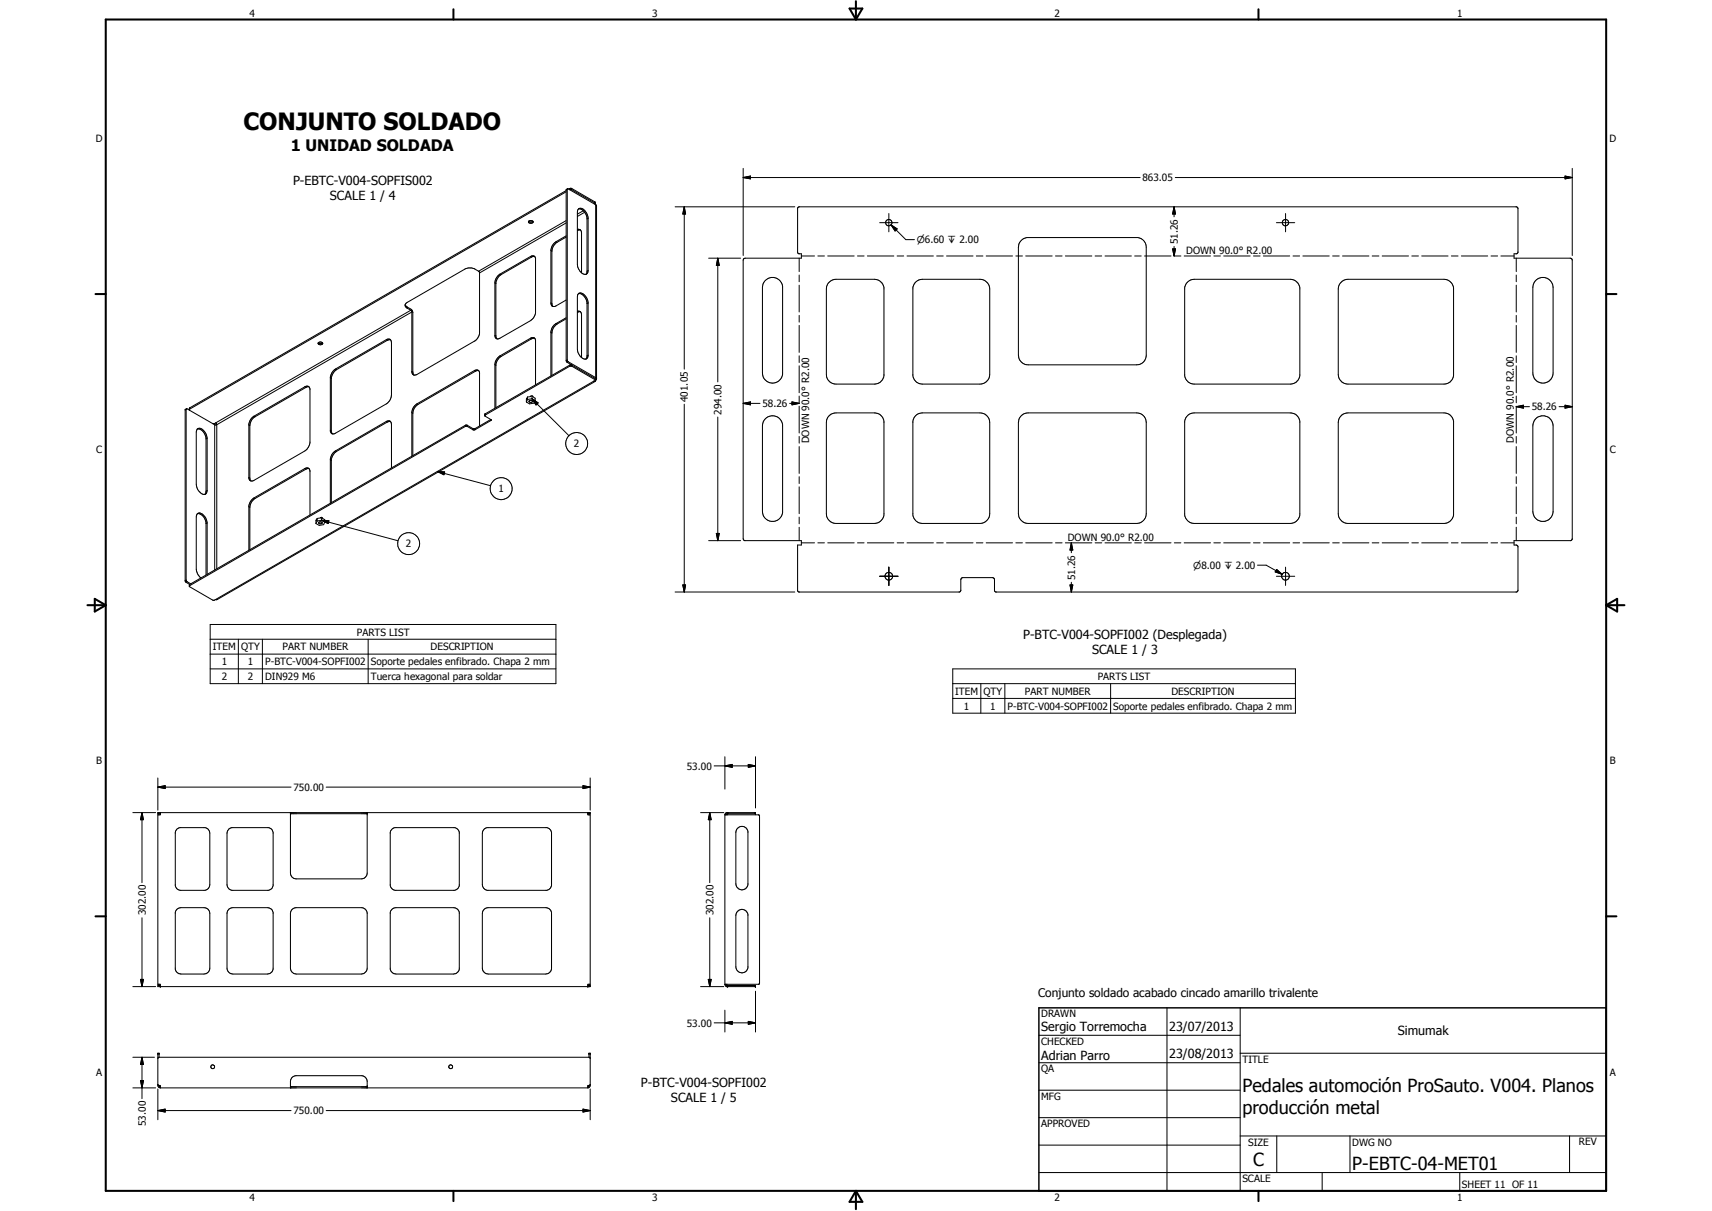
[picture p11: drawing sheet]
<svg xmlns="http://www.w3.org/2000/svg" width="594mm" height="420mm" viewBox="0 0 594 420" stroke-linecap="round" stroke-linejoin="round" font-family="sans-serif">
<g fill="none" stroke="#000" stroke-width=".35">
<path d="M257.9 58.4v30.2M545.6 58.4v30.2M183.4 76.8l.7 .2 .8-.2M183.5 76.8a.88 .88 0 0 1 .8-.3 .88 .88 0 0 1 .7 .6 .91 .91 0 0 1-.9 .4 .91 .91 0 0 1-.7-.6zM196.5 66.5l-130.7 75.4M196.5 66.1l-130.7 75.4M196.5 76.5l-30.4 17.6M196.5 77.3l-30.1 17.4M196.8 65.7l-.3 .1M196.9 65.5l-.4 .2v59.4M197.7 65.4l-.3 .2M197.7 65.4v.4h.7"/>
<path d="M197.7 65.4h.7M198.4 65.8l8 4.6M198.4 65.4l8 4.6M198.4 65.4v.4M200.4 79.6l.5-.1 .6 .3M200.7 72.5a2.28 2.28 0 0 1 3 1.8l.4 1.4M200.9 72.4l-.5 1.2v18.1l.3 1.4 1.1 1.6M200.9 72.4a3.6 3.6 0 0 1 2.8 3.2v18.8l-.4 .8M201.4 79.8l-1 .2M201.5 79.8l.3 1v13.9M202.4 73.1l-2 1.2M202.9 73.7l-2.5 1.4"/>
<path d="M204.1 75.7v18.2M204.1 75.7l-.4 .2M206.4 70l.1 .6M206.4 70v.4M206.4 70.4v.4M206.7 71l-9.6-5.6-.3 .2v59.5l.4 .4M206.7 71v60M206.7 71l.3 .4v60.1l-.3 .4M234.3 71.8h41.5M237.4 71.8l.5 2.5h-1zM237.4 71.8v56.3M257.9 61.6l2.5-.5v1z"/>
<path d="M257.9 61.6h137.7M305.3 77.3h6.3M308.4 74.1v6.3M309.2 78l2.1 1.4-.7 .7zM309.2 78l5.1 5.1h3M407.4 71.8l.5 2.5h-1zM407.4 71.8v3.4M407.8 61.6h137.8M442.9 77.3h6.4M446.1 74.1v6.3M543.1 61.1l2.5 .5-2.5 .5zM166.1 94.1a4.5 4.5 0 0 0-4.5-.9l-20.3 11.7-.7 .7"/>
<path d="M166.1 94.1l.3 .5v21l-.6 1.6-.9 1-21 12a1.01 1.01 0 0 1-1-1v-21.1l-.4-.4M171.7 98.2l.4 .2M173.5 95.1l.4 .2M173.9 95.3a4 4 0 0 0-1.8 2.8v18.7l.4 .8M184.1 89a1.04 1.04 0 0 1 1.1-.2 1.04 1.04 0 0 1 .6 .9v18.8a4.1 4.1 0 0 1-1.7 2.8l-10.6 6a1.04 1.04 0 0 1-1.1 .2 1.04 1.04 0 0 1-.7-.9v-18.7l.6-1.6 1.2-1.2M184.1 89l-10.6 6.1M184.1 89l.3 .2M184.4 89.2l-10.5 6.1M185.5 89l-1.1 .2M191.2 87l.3 .2M191.5 87.2v18.1M192.9 83.9l-1.1 1.1-.6 1.7v18.7a1.05 1.05 0 0 0 .6 .9 1.05 1.05 0 0 0 1.1-.2l3.6-2"/>
<path d="M192.9 83.9l.4 .2M193.3 84.1a4.1 4.1 0 0 0-1.8 3.1M196.5 82.3l-3.2 1.8M196.5 81.8l-3.6 2.1M201.8 94.7l.5 .3 1.1 .2M204.1 93.9l-.1 .6-.6 .7M204.1 93.9l-.4 .2M245.9 89.6h11.1M249.1 89.6l.5 2.5h-1zM249.1 89.6v42.9M258.1 89.8l.5-.2h19.5v-1.5l-1-.1-.3-.4v-15.3l.5-.5h248.9l.5 .5v15.3l-.3 .4-1 .1v1.5h19.5l.3 .1 .4 .6-.1 96.9-.4 .4h-19.7v1.5h.8l.5 .5v15.3l-.5 .5h-180.6l-.5-.5v-3.8l-.2-.5-.5-.2h-10.5l-.5 .7v3.8l-.5 .5h-55.8l-.3-.5v-15.8h1.3v-1.5h-19.7l-.5-.7v-96.6zM265.6 97.3a3.5 3.5 0 0 1 3.6-.9 3.5 3.5 0 0 1 2.4 2.9v30.6a3.5 3.5 0 0 1-3.7 3 3.5 3.5 0 0 1-3.3-3.5v-29.7l.2-1.3z"/>
<path d="M277.3 89.6v4.6M277.3 95.4v2.3M277.3 98.9v9.3M278.1 88.8h4.6M283.8 88.8h2.3M287.2 88.8h9.2M287.4 98.2l1.4-1 1.3-.3h13.3a3.4 3.4 0 0 1 3.3 2.9v30.5a3.5 3.5 0 0 1-3.3 3h-13.3a3.3 3.3 0 0 1-3.3-3.4v-29.7v-.8zM297.6 88.8h2.2M301 88.8h9.2M311.3 88.8h2.3M314.7 88.8h9.2M317.7 97.9l1.1-.7 1.3-.3h20a3.5 3.5 0 0 1 3.3 3.3v29.7a3.4 3.4 0 0 1-3.3 3.4h-20a3.3 3.3 0 0 1-3.3-3v-30.5z"/>
<path d="M325 88.8h2.3M328.5 88.8h9.1M338.8 88.8h2.3M342.2 88.8h9.2M352.5 88.8h2.3M354.4 83.4l.7-.6 1.2-.4h38.6a3.4 3.4 0 0 1 2.9 3.4v37.4a3.3 3.3 0 0 1-3.4 3.4h-37.6a3.4 3.4 0 0 1-3.4-3.4v-37.4l.2-1.3zM355.9 88.8h9.2M366.3 88.8h2.2M369.7 88.8h9.2M380 88.8h2.3M383.4 88.8h9.2M393.7 88.8h2.3"/>
<path d="M397.2 88.8h9.2M406.9 86.4h1l-.5 2.4zM407.4 85.5v3.3M407.5 88.8h2.3M410.9 88.8h9.2M411.8 98.2l1.3-1 1.3-.3h33.4a3.4 3.4 0 0 1 3.3 2.9v30.5a3.5 3.5 0 0 1-3.3 3h-33.4a3.3 3.3 0 0 1-3.3-3v-30.5zM421.2 88.8h2.3M424.6 88.8h9.2M435 88.8h2.3M438.4 88.8h9.1M448.7 88.8h2.3M452.1 88.8h9.2"/>
<path d="M462.4 88.8h2.3M465.1 98.2l1.4-1 1.2-.3h33.4a3.4 3.4 0 0 1 3.3 2.9v30.5a3.5 3.5 0 0 1-3.3 3h-33.4a3.5 3.5 0 0 1-3.3-3.4v-29.7l.2-1.2zM465.9 88.8h9.1M476.2 88.8h2.3M479.6 88.8h9.2M489.9 88.8h2.3M493.3 88.8h9.2M503.6 88.8h2.4M507.1 88.8h9.1M517.4 88.8h2.3M520.8 88.8h4.6M526.2 89.6v4.6"/>
<path d="M526.2 95.4v2.3M526.2 98.9v9.3M532.9 97.3a3.5 3.5 0 0 1 3.8-.8 3.5 3.5 0 0 1 2.2 3.2v29.7a3.5 3.5 0 0 1-3.5 3.5 3.5 3.5 0 0 1-3.5-3.5v-29.7l.5-1.7zM110.4 118.9l.7 .3 .8-.3M110.5 118.9a.77 .77 0 0 1 .9-.3 .77 .77 0 0 1 .5 .8 .86 .86 0 0 1-1.5-.4zM134.1 117.9l-17.7 10.2M134.1 117.9a1.08 1.08 0 0 1 1.2-.2 1.08 1.08 0 0 1 .5 1.2v18.2l-.6 1.8-1.1 1.2-17.7 10.2a1.04 1.04 0 0 1-1.1 .2 1.04 1.04 0 0 1-.7-.9v-18.7a4.1 4.1 0 0 1 1.8-2.8M134.1 117.9l.3 .2M134.4 118.1l-17.7 10.2M135.5 117.9l-1.1 .2M140.6 105.6v.6l.7 .7M140.6 105.7l.7 .9"/>
<path d="M141.3 106.9l1.2 .8M141.3 106.6l1.4 .8 .5 .9v20.8M141.3 106.6v.3M142.5 107.7l-67.7 39M142.9 108.2l-67.7 39.2M171.7 116.3l.4 .2M184.1 117.3l-10.6 6.2M184.1 117.3a1.04 1.04 0 0 1 1.1-.1 1.04 1.04 0 0 1 .6 .9v15.4M184.1 117.3l.3 .3M184.4 117.6l-10.5 6.1M185.5 117.3l-1.1 .3M191.2 105.1l.3 .2"/>
<path d="M191.2 115.3l.3 .2M191.5 105.3l.4 1M191.5 115.5v14.7M192.9 112.3a3.8 3.8 0 0 0-1.7 2.7v15.4M192.9 112.3l.4 .1M193.3 112.4a4.1 4.1 0 0 0-1.8 3.1M196.5 110.6l-3.2 1.8M196.5 110.2l-3.6 2.1M200.4 108l1.1 .2M200.7 101.9a3.1 3.1 0 0 1 3 3.1v18.7l-.4 .9M201.4 108.2l-1 .2M201.5 108.2l.3 1v14.8"/>
<path d="M204.1 105.1v18.2M204.1 105.1l-.4 .2M204.1 105.1a3.3 3.3 0 0 0-3-3.4l-.6 .5-.1 .8v18.2l.3 1.4 1.1 1.5M277.3 109.4v2.4M277.3 112.9v9.4M526.2 109.4v2.4M526.2 112.9v9.4M105.8 134.2a1.08 1.08 0 0 1 1.8 .7v18.8l-.7 1.6-1.1 1.2-17.7 10.2a1.09 1.09 0 0 1-1.7-.8v-18.7l.5-1.6 1.2-1.2M105.8 134.2l-17.7 10.2M105.8 134.2l.4 .2M106.2 134.4l-17.7 10.2M107.2 134.2l-1 .2"/>
<path d="M114.6 131.1l.4 .3M116.4 128.1l.3 .2M116.7 128.3l-1.1 1.2-.6 1.6v18.7l.4 .7M142.9 128.9l.3 .2M143.2 129.1l.4 1M164.6 128.6a1.06 1.06 0 0 1 1.2-.2 1.06 1.06 0 0 1 .6 .9v18.4M164.6 128.6l-19.9 11.5M164.6 128.6l.4 .2M165 128.8l-20 11.5M166.1 128.6l-1.1 .2M171.7 126.5l.4 .2M173.5 123.5l-1.2 1.1-.6 1.6v15.4"/>
<path d="M173.5 123.5l.4 .2M173.9 123.7a4.1 4.1 0 0 0-1.8 2.7v15M182.7 138.2l.1 .1M182.7 138.2v1.3M183 137.8l-.3 .6v-.2M183 137.8v.8M183 138.6l-.3 .9M183.8 139l.9 .1a.6 .6 0 0 1-.5 .6 .6 .6 0 0 1-.6-.5zM184.6 138.3l2.1 1.5-.7 .7zM184.6 137.3l-1.6 .5M184.6 137.3l1.1 .9v.8M184.6 137.3v1"/>
<path d="M184.6 138.3l1.1 .7M184.6 138.3l-1.6 .3M184.6 138.3l12.8 12.9M185.7 139l-.4 .9-1.5 .2-1.1-.6M196.5 125.1l.3 .6M196.8 124.9l-.3 .2M196.8 125.7l1.6 1M197.2 125.5l-.4 .2M197.2 125.5l9.5 5.5M197.7 126.7h.7M197.7 127l-29.3 17M197.7 126.7l-29.3 16.9"/>
<path d="M197.7 127h.7M197.7 126.7v.3M198.4 126.7l8.3 4.7v.8h-.7M198.4 127l8.3 4.9M198.4 126.7v.3M201.8 124.1l.8 .4h.8M204.1 123.3l-.4 .2M204.1 123.3l-.2 .8-.5 .4M206 132.2l-131.2 75.8M206.5 132.3l-131.2 75.7h-.5M206.7 131l-.3 .2M206.7 131.9l-.7 .3"/>
<path d="M206.7 131l.3 .4M257.9 140l2.5-.6v1.1zM257.9 140h5.8M274 140h3.3M274.8 139.4l2.5 .6-2.5 .5zM277.3 123.4v2.4M277.3 126.9v9.4M277.3 137.4v2.3M526.2 123.4v2.4M526.2 126.9v9.4M526.2 137.4v2.3M64.6 142l-.3 .2"/>
<path d="M64.6 142v59.3M64.7 141.8l-.4 .4v59.4l.3 .5M64.7 141.9l-.1 .1M64.8 141.8l-.1 .1M64.8 141.8l.1 .1M64.9 141.9l9.6 5.5M65.8 141.5v.9M65.8 141.9l-.1 .2M65.8 141.5v.4M68.4 148.9l-.3 1v18.2a3.4 3.4 0 0 0 3.1 3.4M68.4 148.9a1.62 1.62 0 0 1 2.5 .7l.6 1.1 .4 1.4M68.5 148.8a3.2 3.2 0 0 1 3 3.1v18.8l-.4 .8"/>
<path d="M71.9 152.1v18.1M71.9 152.1l-.4 .2M74.5 147.4h.7M74.5 147.4v50.4M74.8 146.7l-1 .2M74.8 146.7l.4 .7M75.2 147.4v50M86.4 147.4l.3 .3M86.7 147.7v18.2M88.1 144.4l.4 .2M88.5 144.6a3.8 3.8 0 0 0-1.8 3.1M114.6 149.3l.4 .2"/>
<path d="M114.6 159.5l.4 .2M116.4 156.5a3.9 3.9 0 0 0-1.8 2.7v15.4M116.4 156.5l.3 .1M116.7 156.6l-1.1 1.2-.6 1.6v15M134.1 146.2l-17.7 10.3M134.1 146.2a1.08 1.08 0 0 1 1.2-.1 1.08 1.08 0 0 1 .5 1.1v15.1M134.1 146.2l.3 .2M134.4 146.4l-17.7 10.2M135.5 146.2l-1.1 .2M142.9 143.2l.3 .2M143.2 143.4v14.7M144.7 140.1a3.8 3.8 0 0 0-1.8 2.8v15.4"/>
<path d="M144.7 140.1l.3 .2M145 140.3a3.9 3.9 0 0 0-1.8 3.1M161.5 148l-95.7 55.2M161.5 147.6l-95.7 55.2M161.5 148h.7M161.5 147.6h.7M161.5 147.6v.4M162.2 147.6v.4M162.2 148l1.9 1.1M162.2 147.6l1.9 1.1M164.1 148.7h.7M164.1 149.1h.7"/>
<path d="M164.1 148.7v.4M164.8 148.7v.4M168.4 143.6l-.2 .7 2.1 1.2M168.4 144l-.2 .1M168.4 143.6v.4M170.3 145.5l.2 .3M170.3 145.5v.4M170.3 145.9l-5.5 3.2M170.3 145.5l-5.5 3.2M170.4 145.8l-.1 .1M170.5 145.8h-.1M237.4 140.3v65.1"/>
<path d="M249.1 144.7v42.9M265.6 145.3a3.5 3.5 0 0 1 3.6-.8 3.5 3.5 0 0 1 2.4 2.8v30.6a3.5 3.5 0 0 1-3.7 3 3.5 3.5 0 0 1-3.3-3.5v-29.7l.2-1.3zM277.3 140.9v9.3M277.3 151.4v2.4M277.3 154.9v9.4M287.7 144.2l.7-.5 1.7-.4h13.3a3.3 3.3 0 0 1 3.3 2.9v32.5a3.5 3.5 0 0 1-3.3 2.9h-13.3a3.4 3.4 0 0 1-3.3-3.4v-31.6v-.9zM317.7 144.2l1.1-.7 1.3-.2h20a3.4 3.4 0 0 1 3.3 3.3v31.6a3.5 3.5 0 0 1-3.3 3.4h-20a3.4 3.4 0 0 1-3.3-2.9v-32.5zM354.4 144.2l1.1-.7 1.3-.2h37.6a3.3 3.3 0 0 1 3.4 3.3v31.6a3.4 3.4 0 0 1-3.4 3.4h-37.6a3.5 3.5 0 0 1-3.4-3.4v-31.6l.2-1.3zM412.1 144.2l1-.7 1.3-.2h33.4a3.3 3.3 0 0 1 3.3 2.9v32.5a3.5 3.5 0 0 1-3.3 2.9h-33.4a3.4 3.4 0 0 1-3.3-2.9v-32.5l.4-1.3zM465.4 144.2l1.1-.7 1.2-.2h33.4a3.3 3.3 0 0 1 3.3 2.9v32.5a3.5 3.5 0 0 1-3.3 2.9h-33.4a3.5 3.5 0 0 1-3.3-3.4v-31.6l.2-1.3zM526.2 141.1l2.5-.5v1zM526.2 140.9v9.3"/>
<path d="M526.2 151.4v2.4M526.2 154.9v9.4M526.2 141.1h4.5M532.9 145.3a3.5 3.5 0 0 1 3.8-.8 3.5 3.5 0 0 1 2.2 3.2v29.7a3.5 3.5 0 0 1-3.5 3.5 3.5 3.5 0 0 1-3.5-3.5v-29.7l.5-1.7zM541 141.1h4.6M543.1 140.6l2.5 .5-2.5 .5zM68.5 178.2a3.2 3.2 0 0 1 3 3.2v18.1M71.9 170.2l-.2 .9-.5 .4M71.9 170.2l-.4 .2M86.4 165.7l.3 .2M86.4 175.8l.3 .2M86.7 176v14.8"/>
<path d="M86.7 165.9l.3 1M88.1 172.8l-1.2 1.1-.5 1.7v15.3M88.1 172.8l.4 .2M88.5 173l-1.2 1.2-.6 1.8M105.8 162.6l-17.7 10.2M105.8 162.6a1.07 1.07 0 0 1 1.1-.2 1.07 1.07 0 0 1 .7 .9v15.4M105.8 162.6l.4 .2M106.2 162.8l-17.7 10.2M107.2 162.6l-1 .2M110.1 179.9l-.5 .7v1.1M110.1 179.9v.9M111.6 179.5l-1.5 .4"/>
<path d="M111.6 179.5l1.1 .8v.8M111.6 179.5v1M151.8 163.6l2.5 .1-.3 1zM151.8 163.6l18.5 4.9M277.3 165.4v2.4M277.3 168.9v9.3M277.3 179.4v2.3M526.2 165.4v2.4M526.2 168.9v9.3M526.2 179.4v2.3M71.9 181.4a3.3 3.3 0 0 0-3.1-3.3l-.5 .4-.2 .8v18.2a4.3 4.3 0 0 0 1.7 3M71.9 181.4v17.9"/>
<path d="M71.9 181.4l-.4 .3M110.1 180.8l-.5 .9M110.7 181.2l.6-.1 .5 .4-.9 .2-.3-.2zM111.6 180.5l2.5 .2-.2 1zM111.6 180.5l1.1 .6M111.6 180.5l-1.5 .3M111.6 180.5l26.5 7.1M112.7 181.1l-.4 .9-1.5 .3-1.2-.6M245.9 187.6h11.1M248.6 185.1h1l-.5 2.5zM277.3 182.9v4.7M278.1 188.3h4.6"/>
<path d="M283.8 188.3h2.3M287.2 188.3h9.2M297.6 188.3h2.2M301 188.3h9.2M305.3 199.9h6.3M308.4 196.8v6.3M311.3 188.3h2.3M314.7 188.3h9.2M325 188.3h2.3M328.5 188.3h9.1M338.8 188.3h2.3M342.2 188.3h9.2"/>
<path d="M352.5 188.3h2.3M355.9 188.3h9.2M366.3 188.3h2.2M369.7 188.3h9.2M371.8 188.3l.5 2.5h-1zM371.8 188.3v3.5M380 188.3h2.3M383.4 188.3h9.2M393.7 188.3h2.3M397.2 188.3h9.2M407.5 188.3h2.3M410.9 188.3h9.2"/>
<path d="M421.2 188.3h2.3M424.6 188.3h9.2M435 188.3h2.3M436.4 196.1h3l5.5 3.2M438.4 188.3h9.1M442.9 199.9h6.4M443 197.6l1.9 1.7-2.4-.9zM446.1 196.8v6.3M448.7 188.3h2.3M452.1 188.3h9.2M462.4 188.3h2.3M465.9 188.3h9.1"/>
<path d="M476.2 188.3h2.3M479.6 188.3h9.2M489.9 188.3h2.3M493.3 188.3h9.2M503.6 188.3h2.4M507.1 188.3h9.1M517.4 188.3h2.3M520.8 188.3h4.6M526.2 182.9v4.7M64.6 201.3l.3 .5M64.6 201.3l-.3 .2M64.6 202.1l1.2 .7"/>
<path d="M64.9 201.8l-.3 .3M64.9 201.8l1.3 .8M65.8 202.8v.8l8 4.6 1-.2M65.8 203.2l-.1 .2M65.8 202.8v.4M72.9 216.7h120v20.5h-120zM234.3 205.4h41.5M236.9 202.9h1l-.5 2.5zM371.3 202.9h1l-.5 2.5zM371.8 202v3.4M72.9 221.8h120M72.9 226.9h120"/>
<path d="M72.9 232.1h120M82.7 221.8v15.4M91.1 221.8v15.4M127.8 221.8v15.4M330.6 232.1h118.9v15.3h-118.9zM330.6 237.2h118.9M340.4 237.2v10.2M348.7 237.2v10.2M385.4 237.2v10.2M330.6 242.3h118.9M54.8 273.1l2.5-.5v1zM54.8 269.9v11.2"/>
<path d="M54.8 273.1h46.2M113.2 273.1h91.6M202.3 272.6l2.5 .5-2.5 .5zM204.8 269.9v11.2M247.8 265.7h14.4M251.5 265.7l2.6-.5v1zM251.5 262.6v11.2M259.7 265.2l2.5 .5-2.5 .5zM262.2 262.6v17.7M46.1 281.9h7.9M49.3 281.9l.5 2.5h-1zM49.3 281.9v24.3"/>
<path d="M55.6 282.3h-.8v-.4h150v.4h-.8M55.6 281.9v.8h-.8v58.8h.8v.8M61.2 287.8l1.3-.7h8.7a1.98 1.98 0 0 1 1.6 2v17.8a1.98 1.98 0 0 1-1.6 2h-8.7l-1.3-.7-.3-.6-.1-18.8zM79.5 287.6l.9-.5h12.7l1.3 .7 .4 1v18.5l-.4 .9-1.3 .7h-12.7a2.09 2.09 0 0 1-1.6-2v-17.8l.1-.7zM100.8 282.3h26.6M100.8 281.9v21a2 2 0 0 0 2 2h22.6a2.07 2.07 0 0 0 2-2v-21M135.9 287.8l1.2-.7h20.6l1 .5 .7 1.2v18.5l-.5 .9-1.2 .7h-20.6l-1.2-.7-.5-.9v-18.5zM168.1 287.6l.9-.5h20.7l1 .5 .7 1.2-.1 18.8a1.89 1.89 0 0 1-1.6 1.3h-20.7a2.09 2.09 0 0 1-1.6-2v-17.8l.1-.7zM204 281.9v.8h.8v58.8h-.8v.8M243.1 281.9h8.1M246.3 281.9l.5 2.5h-1zM246.3 281.9v24.3"/>
<path d="M251.5 282.7l.7-.8h10v.4h-9.9l-.3 .4M251.5 282.7h11.7l.4 .3v58.2l-.3 .3h-11.8M251.5 282.7v58.8M252.4 281.9v.4M255.8 287.5a2.09 2.09 0 0 1 2.2-.7 2.09 2.09 0 0 1 1.5 1.7v18.5a2.11 2.11 0 0 1-2.2 1.7 2.11 2.11 0 0 1-2-2.1v-17.8zM49.3 318.4v23.9M61.2 315.6l.9-.6 .7-.1h8a2 2 0 0 1 2 2v19a2.07 2.07 0 0 1-2 2h-8a2.07 2.07 0 0 1-2-1.6v-19.7zM79.5 315.4l1.3-.5h12l1.3 .5 .7 1.2v19.7l-.3 .6-.7 .8-1 .2h-12a2.09 2.09 0 0 1-2-2v-19l.1-.7zM101.5 315.4l1.3-.5h22.6a2.07 2.07 0 0 1 2 2v19a2.16 2.16 0 0 1-2 2h-22.6a2.09 2.09 0 0 1-2-2v-19l.1-.7zM135.9 315.6l.8-.6 .7-.1h20a2.07 2.07 0 0 1 2 1.7v19.7a2.17 2.17 0 0 1-2 1.6h-20a2.17 2.17 0 0 1-2-1.6v-19.7zM168.1 315.4l1.3-.5h20l1.3 .5 .7 1.2v19.7l-.7 1.1-1.3 .5h-20a2.09 2.09 0 0 1-2-2v-19l.1-.7zM246.3 318.4v23.9"/>
<path d="M255.8 316.4a2.09 2.09 0 0 1 2.2-.8 2.09 2.09 0 0 1 1.5 1.7v18.5a2.11 2.11 0 0 1-2.2 1.7 2.11 2.11 0 0 1-2-2.1v-17.8zM48.8 339.8h1l-.5 2.5zM245.8 339.8h1l-.5 2.5zM46.1 342.3h7.9M55.6 341.9h-.8v.4h150v-.4h-.8M243.1 342.3h8.1M247.8 354.9h14.4M251.5 354.9l2.6-.5v1zM251.5 341.5l.7 .8h10v-.4h-9.8M251.5 350.5v7.6M252 341.5l.4 .4M252.4 341.9v.4"/>
<path d="M259.7 354.4l2.5 .5-2.5 .5zM262.2 343.9v14.2M360.5 359.2h69.9M405 349.7v63.5M430.4 349.7v63.5M46.1 377.4h7.9M46.1 366.8h7.5M48.8 374.9h1l-.5 2.5zM49.3 366.8l.5 2.5h-1zM49.3 366.8v14.4M54.8 377.8v10.7M54.8 376.2l.3 .4h.5v.8"/>
<path d="M54.8 367.2l.3-.4h149.4l.3 .4M55.2 366.8v-1.4h-.4v11.2l.2 .6 .6 .2M55.2 376.6l.4 .4M55.6 377.4h148.4M100.8 377.4v-2.5a1.98 1.98 0 0 1 2-1.7h22.6a2.07 2.07 0 0 1 2 2v2.2M100.8 377h26.6M204.4 366.8v-1.4h.4v11.2l-.3 .6-.5 .2M204.4 376.6l-.4 .4M204.8 377.8v10.7M204.8 376.2l-.2 .4h-.6v.8M360.5 368.7h69.9M360.5 378.2h69.9"/>
<path d="M430.4 365.4h127M54.8 385.3l2.5-.5v1zM54.8 385.3h46.2M113.2 385.3h91.6M202.3 384.8l2.5 .5-2.5 .5zM360.5 387.8h69.9M360.5 397.3h69.9M430.4 394.1h127M443.1 394.1v12.7M468.5 394.1v12.7M544.7 394.1v12.7M360.5 406.8h196.9"/>
<path d="M458.8 406.8v6.4M506.6 406.8v6.4"/>
<circle cx="308.4" cy="77.2" r="1.09"/>
<circle cx="446.1" cy="77.2" r="1.09"/>
<circle cx="200.1" cy="153.9" r="3.8"/>
<circle cx="173.9" cy="169.5" r="3.8"/>
<circle cx="141.8" cy="188.6" r="3.8"/>
<circle cx="308.4" cy="199.9" r="1.34"/>
<circle cx="446.1" cy="199.9" r="1.32"/>
<circle cx="73.8" cy="370.1" r=".66"/>
<circle cx="156.4" cy="370.1" r=".67"/>
</g>
<g fill="#000">
<circle cx="55.6" cy="281.9" r=".18"/>
<circle cx="100.8" cy="281.9" r=".18"/>
<circle cx="127.4" cy="281.9" r=".18"/>
<circle cx="204" cy="281.9" r=".18"/>
<circle cx="252.4" cy="281.9" r=".18"/>
<circle cx="252.4" cy="282.3" r=".18"/>
<circle cx="262.2" cy="282.3" r=".18"/>
<circle cx="262.2" cy="281.9" r=".18"/>
<circle cx="55.6" cy="342.3" r=".18"/>
<circle cx="204" cy="342.3" r=".18"/>
<circle cx="252.4" cy="342.3" r=".18"/>
<circle cx="252.4" cy="341.9" r=".18"/>
<circle cx="262.2" cy="341.9" r=".18"/>
<circle cx="262.2" cy="342.3" r=".18"/>
<circle cx="54.8" cy="365.4" r=".18"/>
<circle cx="55.2" cy="365.4" r=".18"/>
<circle cx="204.4" cy="365.4" r=".18"/>
<circle cx="204.8" cy="365.4" r=".18"/>
</g>
<g fill="none" stroke="#000" stroke-width=".71">
<path d="M36.7 6.8h520.7v406.4h-520.7zM157.3 3.2v3.6M294.8 3h4.4l-2.2 3.8zM297 .4v6.4M436.7 3.2v3.6M33.1 102h3.6M557.4 102h3.5M30.3 210h6.4M32.9 207.8l3.8 2.2-3.8 2.2zM557.4 210h6.3M557.4 210l3.8-2.2v4.4zM33.1 317.9h3.6"/>
<path d="M557.4 317.9h3.5M157.3 413.2v3.5M297 413.2v6.3M297 413.2l2.2 3.8h-4.4zM436.7 413.2v3.5"/>
</g>
<path d="M360.5 349.7h196.9v63.5h-196.9z" fill="none" stroke="#000" stroke-width=".51"/>
<g fill="#000">
<path d="M237.4 71.8l.5 2.5h-1zM257.9 61.6l2.5-.5v1zM309.2 78l2.1 1.4-.7 .7zM407.4 71.8l.5 2.5h-1zM543.1 61.1l2.5 .5-2.5 .5zM249.1 89.6l.5 2.5h-1zM406.9 86.4h1l-.5 2.4zM184.6 138.3l2.1 1.5-.7 .7zM257.9 140l2.5-.6v1.1zM274.8 139.4l2.5 .6-2.5 .5zM526.2 141.1l2.5-.5v1zM543.1 140.6l2.5 .5-2.5 .5z"/>
<path d="M151.8 163.6l2.5 .1-.3 1zM111.6 180.5l2.5 .2-.2 1zM248.6 185.1h1l-.5 2.5zM371.8 188.3l.5 2.5h-1zM443 197.6l1.9 1.7-2.4-.9zM236.9 202.9h1l-.5 2.5zM371.3 202.9h1l-.5 2.5zM54.8 273.1l2.5-.5v1zM202.3 272.6l2.5 .5-2.5 .5zM251.5 265.7l2.6-.5v1zM259.7 265.2l2.5 .5-2.5 .5zM49.3 281.9l.5 2.5h-1z"/>
<path d="M246.3 281.9l.5 2.5h-1zM48.8 339.8h1l-.5 2.5zM245.8 339.8h1l-.5 2.5zM251.5 354.9l2.6-.5v1zM259.7 354.4l2.5 .5-2.5 .5zM48.8 374.9h1l-.5 2.5zM49.3 366.8l.5 2.5h-1zM54.8 385.3l2.5-.5v1zM202.3 384.8l2.5 .5-2.5 .5z"/>
</g>
<text font-size="8.2" x="84.5" y="45">CONJUNTO SOLDADO</text>
<g font-size="6.3">
<text x="431.1" y="379">Pedales automoción ProSauto. V004. Planos</text>
<text x="431.1" y="386.5">producción metal</text>
<text x="434.8" y="404.7">C</text>
<text x="469.2" y="406">P-EBTC-04-MET01</text>
</g>
<text font-size="5.5" x="101" y="52.4">1 UNIDAD SOLDADA</text>
<g font-size="4.4">
<text x="101.7" y="64.2">P-EBTC-V004-SOPFIS002</text>
<text x="114.5" y="69.4">SCALE 1 / 4</text>
<text x="355" y="221.7">P-BTC-V004-SOPFI002 (Desplegada)</text>
<text x="379" y="227">SCALE 1 / 3</text>
<text x="361.3" y="357.5">Sergio Torremocha</text>
<text x="405.7" y="357.7">23/07/2013</text>
<text x="485" y="359.2">Simumak</text>
<text x="361.3" y="367.9">Adrian Parro</text>
<text x="405.7" y="367.2">23/08/2013</text>
<text x="222.4" y="377">P-BTC-V004-SOPFI002</text>
<text x="232.8" y="382.2">SCALE 1 / 5</text>
</g>
<text font-size="4.1" x="360.2" y="345.8">Conjunto soldado acabado cincado amarillo trivalente</text>
<g font-size="3.5">
<text x="86.6" y="5.8">4</text>
<text x="226.3" y="5.8">3</text>
<text x="365.9" y="5.8">2</text>
<text x="505.6" y="5.8">1</text>
<text x="33.3" y="49.4">D</text>
<text x="558.5" y="49.4">D</text>
<text x="396.4" y="62.9">863.05</text>
<text x="408.7" y="84.8" transform="rotate(-90 408.7 84.8)">51.26</text>
<text x="411.6" y="88">DOWN 90.0° R2.00</text>
<text x="238.7" y="139.5" transform="rotate(-90 238.7 139.5)">401.05</text>
<text x="250.4" y="143.9" transform="rotate(-90 250.4 143.9)">294.00</text>
<text x="264.6" y="141.3">58.26</text>
<text x="531.5" y="142.4">58.26</text>
<text x="199.2" y="155.2">2</text>
<text x="280.7" y="153.8" transform="rotate(-90 280.7 153.8)">DOWN 90.0° R2.00</text>
<text x="525.3" y="153.5" transform="rotate(-90 525.3 153.5)">DOWN 90.0° R2.00</text>
<text x="33.4" y="157.3">C</text>
<text x="558.6" y="157.3">C</text>
<text x="173" y="170.9">1</text>
<text x="140.9" y="189.9">2</text>
<text x="370.5" y="187.5">DOWN 90.0° R2.00</text>
<text x="373.1" y="201.3" transform="rotate(-90 373.1 201.3)">51.26</text>
<text x="123.8" y="220.5">PARTS LIST</text>
<text x="73.9" y="225.6">ITEM</text>
<text x="83.6" y="225.6">QTY</text>
<text x="98" y="225.6">PART NUMBER</text>
<text x="149.4" y="225.6">DESCRIPTION</text>
<text x="77" y="230.8">1</text>
<text x="86" y="230.8">1</text>
<text x="92" y="230.8">P-BTC-V004-SOPFI002</text>
<text x="128.7" y="230.8">Soporte pedales enfibrado. Chapa 2 mm</text>
<text x="77" y="235.9">2</text>
<text x="86" y="235.9">2</text>
<text x="92" y="235.9">DIN929 M6</text>
<text x="128.7" y="236">Tuerca hexagonal para soldar</text>
<text x="380.9" y="235.9">PARTS LIST</text>
<text x="331.5" y="241">ITEM</text>
<text x="341.2" y="241">QTY</text>
<text x="355.6" y="241">PART NUMBER</text>
<text x="406.5" y="241">DESCRIPTION</text>
<text x="334.5" y="246.2">1</text>
<text x="343.6" y="246.2">1</text>
<text x="349.6" y="246.2">P-BTC-V004-SOPFI002</text>
<text x="386.3" y="246.2">Soporte pedales enfibrado. Chapa 2 mm</text>
<text x="33.4" y="265.2">B</text>
<text x="238.3" y="267">53.00</text>
<text x="558.6" y="265.2">B</text>
<text x="101.8" y="274.4">750.00</text>
<text x="50.6" y="317.6" transform="rotate(-90 50.6 317.6)">302.00</text>
<text x="247.6" y="317.6" transform="rotate(-90 247.6 317.6)">302.00</text>
<text x="361.3" y="353">DRAWN</text>
<text x="238.3" y="356.2">53.00</text>
<text x="361.3" y="362.5">CHECKED</text>
<text x="431.1" y="368.7">TITLE</text>
<text x="33.4" y="373.2">A</text>
<text x="361.3" y="372.1">QA</text>
<text x="558.6" y="373.2">A</text>
<text x="361.3" y="381.6">MFG</text>
<text x="101.8" y="386.5">750.00</text>
<text x="50.6" y="390.7" transform="rotate(-90 50.6 390.7)">53.00</text>
<text x="361.3" y="391.1">APPROVED</text>
<text x="433.1" y="397.5">SIZE</text>
<text x="469.2" y="397.5">DWG NO</text>
<text x="547.9" y="397.4">REV</text>
<text x="431.1" y="410.2">SCALE</text>
<text x="507.3" y="412.3">SHEET 11 OF 11</text>
<text x="86.6" y="416.7">4</text>
<text x="226.3" y="416.7">3</text>
<text x="365.9" y="416.7">2</text>
<text x="505.6" y="416.7">1</text>
</g>
<g font-size="3.3">
<text x="318.1" y="84.5">n6.60 x 2.00</text>
<text x="414.1" y="197.4">n8.00 x 2.00</text>
</g>
</svg>
